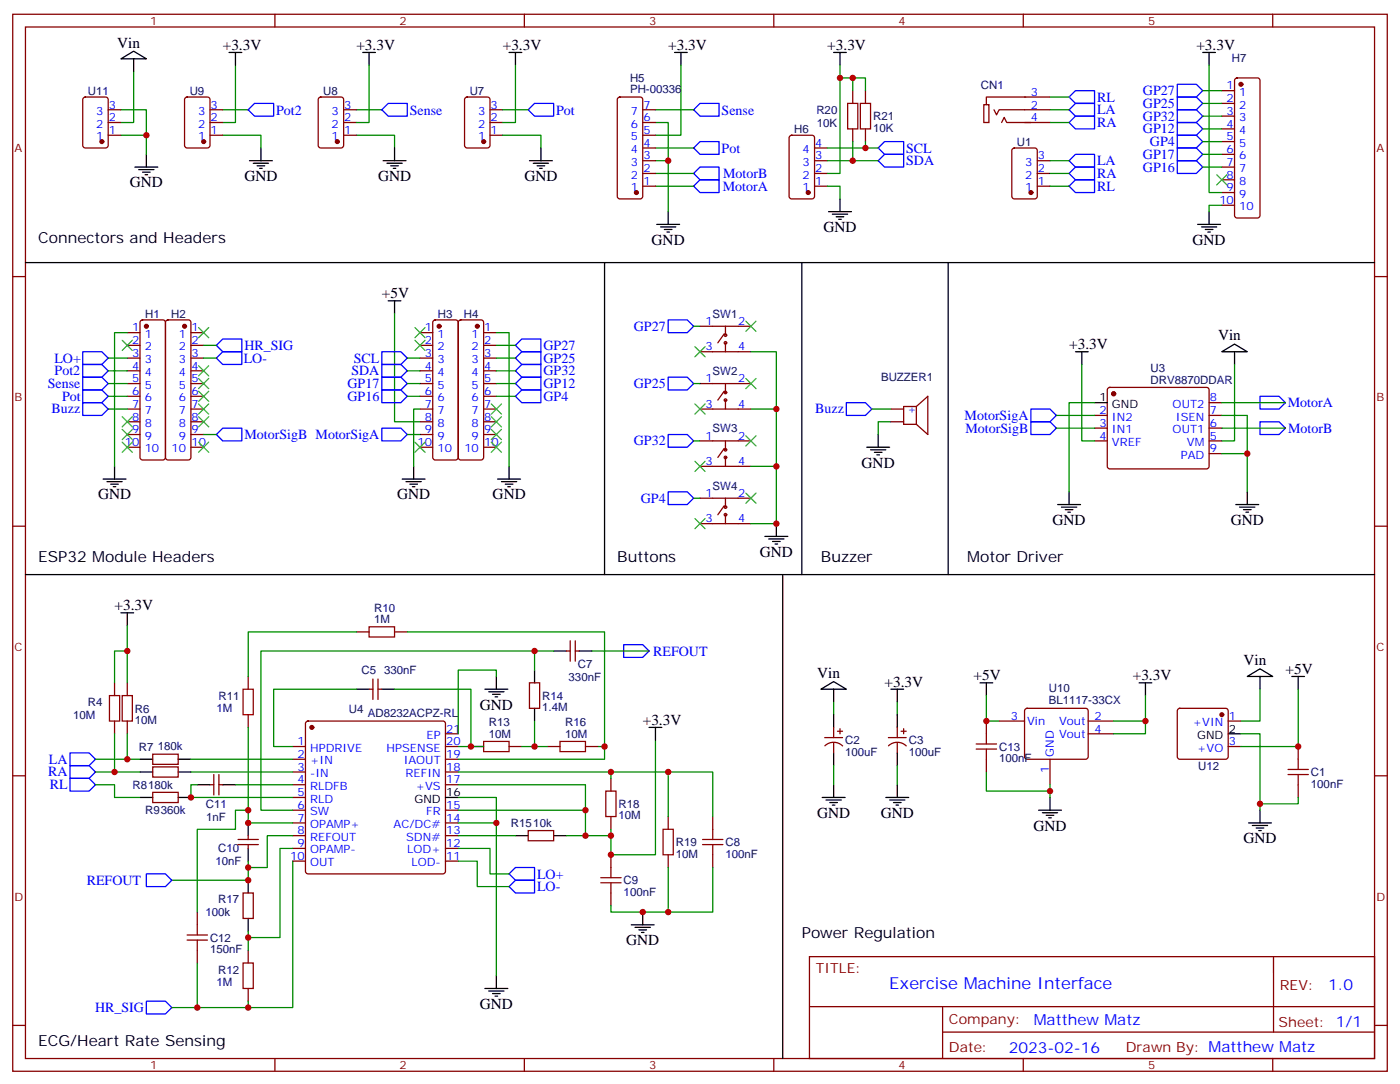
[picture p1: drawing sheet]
<svg xmlns="http://www.w3.org/2000/svg" width="388mm" height="300mm" viewBox="0 0 388 300" stroke-linecap="round" stroke-linejoin="round" font-family="sans-serif">
<g fill="none" stroke="#000" stroke-width=".35">
<path d="M33.5 16.3l3.5-2.1 3.6 2.1zM37 16.3v3.5M63.5 14.5h3.5M65.3 14.5v3.6M100.5 14.5h3.6M102.3 14.5v3.6M141.1 14.5h3.5M142.9 14.5v3.6M187 14.5h3.5M188.7 14.5v3.6M231.1 14.5h3.5M232.8 14.5v3.6"/>
<path d="M333.4 14.5h3.5M335.1 14.5v3.6M37.4 46.3h6.3M38.5 47h4.2M39.5 47.7h2.1M40.2 48.4h.7M40.6 42.8v3.5M69.1 44.5h6.4M70.2 45.2h4.2M71.3 45.9h2.1M72 46.6h.7M72.3 41v3.5"/>
<path d="M106.2 44.5h6.3M107.2 45.2h4.3M108.3 45.9h2.1M109 46.6h.7M109.4 41v3.5M146.8 44.5h6.3M147.8 45.2h4.2M148.9 45.9h2.1M149.6 46.6h.7M149.9 41v3.5M185.2 58.6v3.6M229.7 58.6h6.3"/>
<path d="M230.7 59.3h4.2M232.8 55.1v3.5M335.1 58.6v3.6M7.1 72.7h373.9M167.6 72.7v86.5M182 62.2h6.4M183.1 62.9h4.2M184.1 63.6h2.2M184.9 64.3h.7M222.2 72.7v86.5M231.8 60h2.1M232.5 60.7h.7"/>
<path d="M262.8 72.7v86.5M332 62.2h6.3M333 62.9h4.3M334.1 63.6h2.1M334.8 64.3h.7M107.6 83.3h3.5M109.4 83.3v3.6M298.1 97.4h3.5M299.9 97.4v3.6M338.7 97.4l3.5-2.1 3.5 2.1zM342.2 97.4v3.6M303.4 111.5h3.5"/>
<path d="M28.6 132.7h6.3M29.6 133.4h4.3M30.7 134.1h2.1M31.4 134.8h.7M31.7 129.2v3.5M111.5 132.7h6.3M112.5 133.4h4.3M113.6 134.1h2.1M114.3 134.8h.7M114.7 129.2v3.5M137.9 132.7h6.4M139 133.4h4.2"/>
<path d="M140.1 134.1h2.1M140.8 134.8h.7M141.1 129.2v3.5M240.2 123.9h6.4M241.3 124.6h4.2M242.4 125.3h2.1M243.1 126h.7M243.4 120.4v3.5M293.2 139.8h6.3M296.3 136.2v3.6M342.5 139.8h6.4M345.7 136.2v3.6"/>
<path d="M7.1 159.2h373.9M212 148.6h6.4M213.1 149.3h4.2M214.1 150h2.2M214.8 150.7h.7M215.2 145.1v3.5M217 159.2v134M294.2 140.5h4.2M295.3 141.2h2.1M296 141.9h.7M343.6 140.5h4.2M344.7 141.2h2.1"/>
<path d="M345.4 141.9h.7M33.5 169.8h3.5M35.3 169.8v3.5M98.8 190.9h3.5M105.8 190.9h3.6M134.4 190.9h6.4M135.5 191.6h4.2M136.5 192.3h2.1M137.2 193h.7M137.6 187.4v3.5M148.2 185.6v3.6M148.2 196.2v3.5"/>
<path d="M153.5 180.3h3.5M160.5 180.3h3.5M227.5 190.9l3.6-2.1 3.5 2.1zM231.1 190.9v3.6M231.1 198v3.5M246.9 190.9h3.6M248.7 190.9v3.6M248.7 198v3.5M271.6 189.2h3.6M273.4 189.2v3.5M315.7 189.2h3.6M317.5 189.2v3.5"/>
<path d="M345.7 187.4l3.5-2.1 3.6 2.1zM349.2 187.4v3.5M358.1 187.4h3.5M359.8 187.4v3.5M38.8 210.3h3.5M38.8 213.9h3.5M49.4 210.3h3.5M49.4 213.9h3.5M54.7 217.4h3.5M61.7 217.4h3.6M179.9 201.5h3.5M181.7 201.5v3.5"/>
<path d="M231.1 208.6v3.5M231.1 217.4v3.5M248.7 208.6v3.5M248.7 217.4v3.5M340.4 203.3h3.6M38.8 220.9h3.5M49.4 220.9h3.5M68.8 228v3.5M68.8 235v3.5M123.5 220.9h3.5M142.9 231.5h3.5M153.5 231.5h3.5"/>
<path d="M227.9 220.9h6.3M229 221.6h4.2M230 222.3h2.1M230.7 223h.7M245.5 220.9h6.4M246.6 221.6h4.2M247.6 222.3h2.2M248.4 223h.7M287.9 224.4h6.3M288.9 225.1h4.3M290 225.8h2.1M290.7 226.6h.7"/>
<path d="M291 220.9v3.5M346.1 228h6.3M347.1 228.7h4.3M348.2 229.4h2.1M348.9 230.1h.7M349.2 224.4v3.6M68.8 243.8v3.6M68.8 254.4v3.6M175 256.2h6.3M176 256.9h4.3M177.1 257.6h2.1M177.8 258.3h.7"/>
<path d="M178.2 252.7v3.5M134.4 273.8h6.4M135.5 274.5h4.2M136.5 275.2h2.1M137.2 275.9h.7M137.6 270.3v3.5"/>
</g>
<g fill="#870000" stroke="#870000" stroke-width=".35">
<circle cx="308.7" cy="109.1" r=".53"/>
<circle cx="86.4" cy="201.5" r=".53"/>
<circle cx="285.7" cy="53.3" r=".53"/>
<circle cx="134.1" cy="39.2" r=".53"/>
<circle cx="93.5" cy="39.2" r=".53"/>
<circle cx="28.2" cy="39.2" r=".53"/>
<circle cx="40.6" cy="90.4" r=".53"/>
<circle cx="51.2" cy="90.4" r=".53"/>
<circle cx="121.7" cy="90.4" r=".53"/>
<circle cx="132.3" cy="90.4" r=".53"/>
<circle cx="176.4" cy="53.3" r=".53"/>
<circle cx="224" cy="53.3" r=".53"/>
<circle cx="56.4" cy="39.2" r=".53"/>
<circle cx="344" cy="23.4" r=".53"/>
<circle cx="338.7" cy="198" r=".53"/>
</g>
<g fill="none" stroke="#870000" stroke-width=".35">
<path d="M3.5 4h381v292.8h-381zM7.1 7.5h373.9v285.7h-373.9zM76.2 4v3.5M145.3 4v3.5M214.5 4v3.5M283.6 4v3.5M352.8 4v3.5M23.2 27.1l.4-.2h5.7l.6 .4 .1 13-.5 .6-5.9 .1-.6-.5-.1-12.9zM30 37.5h3.5M30 33.9h3.5M30 30.4h3.5M51.4 27.1l.5-.2h5.6l.7 .4v13l-.5 .6-5.8 .1-.7-.5v-12.9z"/>
<path d="M58.2 37.5h3.5M58.2 33.9h3.5M58.2 30.4h3.5M88.4 27.1l.5-.2h5.6l.7 .4v13l-.4 .6-5.9 .1-.7-.5v-12.9zM95.2 37.5h3.6M95.2 33.9h3.6M95.2 30.4h3.6M129 27.1l.5-.2h5.6l.7 .4v13l-.4 .6-5.9 .1-.7-.5v-12.9zM135.8 37.5h3.5M135.8 33.9h3.5M135.8 30.4h3.5M171.3 27.1l.5-.2h5.6l.7 .4 .1 27.1-.3 .5-.5 .2h-5.6l-.5-.2-.2-.5v-26.8z"/>
<path d="M178.2 37.5h3.5M178.2 33.9h3.5M178.2 30.4h3.5M219 37.7l.4-.2h5.7l.6 .4 .1 16.5-.5 .6-5.9 .1-.6-.5-.1-16.4zM236.4 25.1v3.5M236.4 35.7v3.5M239.9 25.1v3.5M239.9 35.7v3.5M272.7 29h1.4v4.9h-1.4zM275.5 30.4l.7 1.4 .7-1.4h14.1M277.6 33.9l.7-1.4 .7 1.4h6.8M284 33.9h7"/>
<path d="M284 26.9h7M284.3 26.9h-10.9v2.1M338.7 25.1h3.5M338.7 28.6h3.5M338.7 32.2h3.5M338.7 35.7h3.5M338.7 39.2h3.5M342.4 21.8l.5-.2h5.6l.5 .2 .2 .5v37.4l-.2 .5-.5 .2h-5.6l-.5-.2-.2-.5v-37.4zM178.2 51.6h3.5M178.2 48h3.5M178.2 44.5h3.5M178.2 41h3.5"/>
<path d="M225.8 51.6h3.5M225.8 48h3.5M225.8 44.5h3.5M225.8 41h3.5M280.7 41.2l.5-.2h5.6l.7 .4v13l-.4 .6-5.9 .1-.7-.5v-12.9zM287.5 51.6h3.5M287.5 48h3.5M287.5 44.5h3.5M338.7 42.8h3.5M338.7 46.3h3.5M338.7 49.8h3.5M338.7 53.3h3.5"/>
<path d="M338.7 56.9h3.5M3.5 76.6h3.6M381 76.6h3.5M35.3 92.1h3.5M35.3 95.7h3.5M35.3 99.2h3.5M39 88.8l.5-.2h5.7l.5 .2 .2 .5v37.4l-.3 .5-.4 .2h-5.7l-.5-.2-.2-.5v-37.4zM46.1 88.8l.5-.2h5.6l.5 .2 .2 .5v37.4l-.2 .5-.5 .2h-5.6l-.5-.2-.2-.5v-37.4zM52.9 92.1h3.5M52.9 95.7h3.5M52.9 99.2h3.5M116.4 92.1h3.5"/>
<path d="M116.4 95.7h3.5M116.4 99.2h3.5M120.2 88.8l.4-.2h5.7l.5 .2 .2 .5v37.4l-.2 .5-.5 .2h-5.7l-.4-.2-.3-.5v-37.4zM127.2 88.8l.5-.2h5.6l.5 .2 .3 .5v37.4l-.3 .5-.5 .2h-5.6l-.5-.2-.2-.5v-37.4zM134.1 92.1h3.5M134.1 95.7h3.5M134.1 99.2h3.5M194 90.4h14.1M194 97.4h14.1M200.7 92.5l-1.7 2.5M201.1 90.4v2.5M201.1 95v2.4"/>
<path d="M35.3 102.7h3.5M35.3 106.3h3.5M35.3 109.8h3.5M35.3 113.3h3.5M35.3 116.8h3.5M52.9 102.7h3.5M52.9 106.3h3.5M52.9 109.8h3.5M52.9 113.3h3.5M52.9 116.8h3.5M116.4 102.7h3.5M116.4 106.3h3.5"/>
<path d="M116.4 109.8h3.5M116.4 113.3h3.5M116.4 116.8h3.5M134.1 102.7h3.5M134.1 106.3h3.5M134.1 109.8h3.5M134.1 113.3h3.5M134.1 116.8h3.5M194 106.3h14.1M194 113.3h14.1M200.7 108.4l-1.7 2.4M201.1 106.3v2.4"/>
<path d="M201.1 110.8v2.5M246.9 113.3h3.6M246.9 116.8h3.6M254 112.6h-3.5v4.9h3.5M254 112.6l3.2-2.8v10.6l-3.2-2.9M254 112.6v4.9M303.4 115.1h3.5M303.4 118.6h3.5M307.2 107.5l.4-.2h26.8l.5 .2 .2 .5v21.2l-.2 .5-.5 .2h-26.8l-.5-.2-.2-.5v-21.2zM335.1 115.1h3.6M335.1 118.6h3.6M335.1 111.5h3.6"/>
<path d="M35.3 120.4h3.5M35.3 123.9h3.5M52.9 120.4h3.5M52.9 123.9h3.5M116.4 120.4h3.5M116.4 123.9h3.5M134.1 120.4h3.5M134.1 123.9h3.5M194 122.1h14.1M194 129.2h14.1M194 138h14.1M200.7 124.2l-1.7 2.5"/>
<path d="M201.1 122.1v2.5M201.1 126.7v2.5M201.1 138v2.5M303.4 122.1h3.5M335.1 122.1h3.6M335.1 125.7h3.6M3.5 145.8h3.6M194 145.1h14.1M200.7 140.1l-1.7 2.5M201.1 142.6v2.5M381 145.8h3.5M98.8 175h3.5"/>
<path d="M109.4 175h3.5M158 177.5v5.7M159.5 177.5v5.7M31.7 189.2v3.5M31.7 199.7v3.6M35.3 189.2v3.5M35.3 199.7v3.6M68.8 187.4v3.5M68.8 198v3.5M84.9 199.9l.5-.2h37.4l.5 .2 .2 .5v41l-.3 .5-.4 .2h-37.4l-.5-.3-.2-.4v-41zM102.3 190.9h1.1M103.4 188.1v5.6"/>
<path d="M104.8 188.1v5.6M104.8 190.9h1M146.8 189.2h2.8v7h-2.8zM157 180.3h1M159.5 180.3h1M273.4 199.7v3.6M276.9 199.7h7.1M284.2 196.4l.5-.2h16.2l.5 .2 .2 .5v12.7l-.2 .5-.5 .2h-16.2l-.5-.2-.2-.5v-12.7zM301.6 199.7h7.1M326.6 196.4l.4-.2h12.7l.5 .2 .2 .5v12.7l-.2 .5-.5 .2h-12.7l-.5-.2-.2-.5v-12.7zM340.4 199.7h3.6M3.5 214.9h3.6"/>
<path d="M42.3 208.9h7.1v2.8h-7.1zM42.3 212.4h7.1v2.9h-7.1zM42.3 219.5h7.1v2.8h-7.1zM58.2 217.4h1.1M59.3 214.6v5.6M60.7 217.4h1M60.7 214.6v5.6M81.1 206.8h3.6M81.1 210.3h3.6M81.1 213.9h3.6M81.1 217.4h3.6M123.5 206.8h3.5"/>
<path d="M123.5 210.3h3.5M123.5 213.9h3.5M123.5 217.4h3.5M123.5 203.3h3.5M130.5 206.8h3.6M141.1 206.8h3.5M151.7 206.8h3.5M162.3 206.8h3.5M169.3 215.6v3.5M228.6 204.3h4.9M228.6 206.6a3.5 3.5 0 0 1 4.9 0M231.1 201.5v2.8"/>
<path d="M231.1 205.7v2.9M232.1 202.6h1.4M232.8 201.9v1.4M246.2 204.3h5M246.3 206.6a3.5 3.5 0 0 1 4.9 0M248.7 201.5v2.8M248.7 205.7v2.9M249.8 202.6h1.4M250.5 201.9v1.4M273.4 210.3v3.6M291 210.3v7.1M301.6 203.3h7.1"/>
<path d="M340.4 206.8h3.6M359.8 206.8v3.5M359.8 217.4v3.5M381 214.9h3.5M66 232.6h5.6M66 234h5.6M68.8 231.5v1.1M68.8 234v1M81.1 220.9h3.6M81.1 224.4h3.6M81.1 228h3.6M81.1 231.5h3.6"/>
<path d="M81.1 235h3.6M81.1 238.5h3.6M123.5 224.4h3.5M123.5 228h3.5M123.5 231.5h3.5M123.5 235h3.5M123.5 238.5h3.5M146.4 230.1h7.1v2.8h-7.1zM169.3 226.2v3.5M169.3 236.8v3.5M185.2 226.2v3.5M185.2 236.8v3.5"/>
<path d="M197.6 226.2v3.5M197.6 236.8v3.5M54.7 252.7v3.5M67.4 247.4h2.8v7h-2.8zM169.3 247.4v3.5M54.7 263.2v3.6M68.8 263.2v3.6M68.8 273.8v3.6M224.4 265h156.6v28.2h-156.6zM224.4 278.9h156.5M261.3 278.9v14.1M353 265v20.9"/>
<path d="M3.5 284.1h3.6M76.2 293.2v3.6M145.3 293.2v3.6M214.5 293.2v3.6M261.3 285.9h119.6M283.6 293.2v3.6M352.8 293.2v3.6M381 284.1h3.5"/>
<circle cx="201.1" cy="92.9" r=".35"/>
<circle cx="201.1" cy="95" r=".35"/>
<circle cx="201.1" cy="108.7" r=".35"/>
<circle cx="201.1" cy="110.8" r=".35"/>
<circle cx="201.1" cy="126.7" r=".35"/>
<circle cx="201.1" cy="124.6" r=".35"/>
<circle cx="201.1" cy="140.5" r=".35"/>
<circle cx="201.1" cy="142.6" r=".35"/>
</g>
<g fill="none" stroke="#008700" stroke-width=".35">
<path d="M37 19.8v14.1h-3.5M65.3 18.1v15.8h-3.6M102.3 18.1v15.8h-3.5M142.9 18.1v15.8h-3.6M188.7 18.1v19.4h-7M232.8 18.1v3.5M335.1 18.1v35.2h3.6M33.5 30.4h7.1v7.1M33.5 37.5h7.1v5.3M61.7 37.5h10.6v3.5M61.7 30.4h7.1M98.8 37.5h10.6v3.5"/>
<path d="M98.8 30.4h7M139.3 37.5h10.6v3.5M139.3 30.4h7.1M181.7 33.9h3.5v10.6M181.7 30.4h10.6M236.4 21.6v3.5M236.4 39.2v5.3M239.9 25.1v-3.5h-7.1v26.4h-3.5M239.9 39.2v1.8M291 30.4h5.3M291 33.9h5.3M291 26.9h5.3"/>
<path d="M333.4 25.1h5.3M333.4 28.6h5.3M333.4 32.2h5.3M333.4 35.7h5.3M333.4 39.2h5.3M181.7 44.5h3.5v14.1M181.7 51.6h10.6M181.7 48h10.6M181.7 41h10.6M229.3 51.6h3.5v3.5M229.3 44.5h14.1M229.3 41h14.1"/>
<path d="M291 51.6h5.3M291 48h5.3M291 44.5h5.3M333.4 42.8h5.3M333.4 46.3h5.3M338.7 56.9h-3.6v1.7M30 99.2h5.3M35.3 92.1h-3.6v37.1M56.4 95.7h3.6M56.4 99.2h3.6M109.4 86.9v29.9h7M112.9 99.2h3.5"/>
<path d="M137.6 92.1h3.5v37.1M137.6 95.7h5.3M137.6 99.2h5.3M192.3 90.4h1.7M208.1 97.4h7.1v47.7h-7.1M30 106.3h5.3M30 109.8h5.3M30 102.7h5.3M30 113.3h5.3M112.9 106.3h3.5M112.9 109.8h3.5M112.9 102.7h3.5"/>
<path d="M116.4 113.3h-1.7v15.9M137.6 106.3h5.3M137.6 109.8h5.3M137.6 102.7h5.3M192.3 106.3h1.7M208.1 113.3h7.1M241.7 113.3h5.2M246.9 116.8h-3.5v3.6M292.8 115.1h10.6M292.8 118.6h10.6M299.9 101v21.1h3.5M303.4 111.5h-7.1v24.7"/>
<path d="M338.7 115.1h7v10.6M338.7 118.6h17.6M338.7 111.5h17.6M342.2 101v21.1h-3.5M56.4 120.4h3.6M112.9 120.4h3.5M192.3 122.1h1.7M192.3 138h1.7M208.1 129.2h7.1M338.7 125.7h7v10.5M35.3 173.3v7h-3.6v8.9M98.8 175h-30v12.4"/>
<path d="M112.9 175h54.7v31.8h-1.8M35.3 180.3v8.9M98.8 190.9h-23v15.9h5.3M109.4 190.9h21.1v15.9h-3.5M137.6 187.4v-1.8h-10.6v17.7M148.2 180.3h-75.9v44.1h8.8M148.2 199.7v7.1M153.5 180.3h-5.3v5.3M164 180.3h15.9M231.1 194.5v3.5M248.7 194.5v3.5M273.4 192.7v7h3.5"/>
<path d="M308.7 199.7h8.8M317.5 192.7v10.6h-8.8M349.2 190.9v8.8h-5.2M359.8 190.9v15.9h-15.8M26.5 217.4h5.2v3.5h7.1M26.5 213.9h5.2M26.5 210.3h8.8M31.7 203.3v10.6h7.1M35.3 203.3v7h3.5M52.9 213.9h28.2M52.9 210.3h28.2M54.7 217.4h-1.8v3.5h28.2"/>
<path d="M65.3 217.4h15.8M68.8 201.5v26.5h12.3M127 217.4h35.3v14.1h7M127 213.9h42.3M130.5 206.8h3.6M144.6 206.8h7.1M167.6 206.8v3.5h-40.6M169.3 215.6v-1.7h28.3v12.3M181.7 205v31.8h-12.4v-7.1M185.2 213.9v12.3M231.1 212.1v5.3M248.7 212.1v5.3"/>
<path d="M273.4 213.9v5.2h17.6M291 217.4v3.5M344 203.3h5.2v21.1M68.8 238.5v5.3h-21.2M68.8 224.4h-3.5v5.3h-10.6v23M81.1 231.5h-7v8.8h-5.3M81.1 235h-3.5v24.7h-8.8v-1.7M81.1 238.5v40.6h-12.3v-1.7M127 238.5h5.3v7.1h8.8M127 235h8.8v7.1h5.3M127 220.9h10.6v7.1h-10.6M127 231.5h15.9"/>
<path d="M127 224.4h35.3M137.6 228v42.3M157 231.5h5.3M359.8 220.9v1.8h-10.6M68.8 259.7v3.5M169.3 250.9v1.8h15.9M185.2 240.3v12.4h12.4v-12.4M47.6 279.1h7.1M54.7 266.8v12.3h14.1"/>
</g>
<g fill="none" stroke="#00f" stroke-width=".35">
<path d="M68.8 30.4l1.8-1.8h5.2v3.6h-5.2zM105.8 30.4l1.8-1.8h5.3v3.6h-5.3zM146.4 30.4l1.8-1.8h5.3v3.6h-5.3zM192.3 30.4l1.7-1.8h5.3v3.6h-5.3zM298.1 25.1h5.3v3.5h-5.3l-1.8-1.7zM298.1 32.2h5.3v3.5h-5.3l-1.8-1.8zM298.1 28.6h5.3v3.6h-5.3l-1.8-1.8zM326.3 37.5h5.3l1.8 1.7-1.8 1.8h-5.3zM326.3 33.9h5.3l1.8 1.8-1.8 1.8h-5.3zM326.3 30.4h5.3l1.8 1.8-1.8 1.7h-5.3zM326.3 26.9h5.3l1.8 1.7-1.8 1.8h-5.3zM326.3 23.4h5.3l1.8 1.7-1.8 1.8h-5.3z"/>
<path d="M192.3 48l1.7-1.7h5.3v3.5h-5.3zM192.3 51.6l1.7-1.8h5.3v3.5h-5.3zM192.3 41l1.7-1.8h5.3v3.6h-5.3zM243.4 41l1.8-1.8h5.3v3.6h-5.3zM245.2 42.8h5.3v3.5h-5.3l-1.8-1.8zM298.1 49.8h5.3v3.5h-5.3l-1.8-1.7zM298.1 46.3h5.3v3.5h-5.3l-1.8-1.8zM298.1 42.8h5.3v3.5h-5.3l-1.8-1.8zM326.3 41h5.3l1.8 1.8-1.8 1.7h-5.3zM326.3 44.5h5.3l1.8 1.8-1.8 1.7h-5.3zM22.9 97.4h5.3l1.8 1.8-1.8 1.8h-5.3zM61.7 97.4h5.3v3.6h-5.3l-1.7-1.8z"/>
<path d="M61.7 93.9h5.3v3.5h-5.3l-1.7-1.7zM105.8 97.4h5.3l1.8 1.8-1.8 1.8h-5.3zM144.6 93.9h5.3v3.5h-5.3l-1.7-1.7zM144.6 97.4h5.3v3.6h-5.3l-1.7-1.8zM185.2 88.6h5.3l1.8 1.8-1.8 1.7h-5.3zM22.9 108h5.3l1.8 1.8-1.8 1.7h-5.3zM22.9 104.5h5.3l1.8 1.8-1.8 1.7h-5.3zM22.9 101h5.3l1.8 1.7-1.8 1.8h-5.3zM22.9 111.5h5.3l1.8 1.8-1.8 1.8h-5.3zM105.8 118.6h5.3l1.8 1.8-1.8 1.7h-5.3zM105.8 101h5.3l1.8 1.7-1.8 1.8h-5.3zM105.8 104.5h5.3l1.8 1.8-1.8 1.7h-5.3z"/>
<path d="M105.8 108h5.3l1.8 1.8-1.8 1.7h-5.3zM144.6 101h5.3v3.5h-5.3l-1.7-1.8zM144.6 104.5h5.3v3.5h-5.3l-1.7-1.7zM144.6 108h5.3v3.5h-5.3l-1.7-1.7zM185.2 104.5h5.3l1.8 1.8-1.8 1.7h-5.3zM234.6 111.5h5.3l1.8 1.8-1.8 1.8h-5.3zM285.8 113.3h5.2l1.8 1.8-1.8 1.7h-5.2zM285.8 116.8h5.2l1.8 1.8-1.8 1.8h-5.2zM349.2 109.8h5.3l1.8 1.7-1.8 1.8h-5.3zM349.2 116.8h5.3l1.8 1.8-1.8 1.8h-5.3zM60 120.4l1.7-1.8h5.3v3.5h-5.3zM185.2 120.4h5.3l1.8 1.7-1.8 1.8h-5.3z"/>
<path d="M185.2 136.2h5.3l1.8 1.8-1.8 1.8h-5.3zM172.9 178.6h5.3l1.7 1.7-1.7 1.8h-5.3zM19.4 208.6h5.3l1.8 1.7-1.8 1.8h-5.3zM19.4 212.1h5.3l1.8 1.8-1.8 1.7h-5.3zM19.4 215.6h5.3l1.8 1.8-1.8 1.7h-5.3zM40.6 242.1h5.3l1.7 1.7-1.7 1.8h-5.3zM141.1 242.1l1.8-1.8h5.3v3.5h-5.3zM141.1 245.6l1.8-1.8h5.3v3.6h-5.3zM40.6 277.4h5.3l1.7 1.7-1.7 1.8h-5.3z"/>
</g>
<g fill="none" stroke="#a10000" stroke-width=".35">
<path d="M234.9 28.6h2.9v7.1h-2.9zM238.5 28.6h2.8v7.1h-2.8zM102.3 173.6h7.1v2.9h-7.1zM30.3 192.7h2.9v7h-2.9zM33.9 192.7h2.8v7h-2.8zM67.4 190.9h2.8v7.1h-2.8zM134.1 205.4h7v2.8h-7zM155.2 205.4h7.1v2.8h-7.1zM167.9 219.1h2.8v7.1h-2.8zM270.6 207.5h5.6M270.6 206.1h5.6M273.4 203.3v2.8"/>
<path d="M273.4 207.5v2.8M357 214.6h5.7M357 213.1h5.7M359.8 210.3v2.8M359.8 214.6v2.8M183.8 229.7h2.8v7.1h-2.8zM194.7 234h5.7M194.7 232.6h5.7M197.6 229.7v2.9M197.6 234v2.8M51.9 259h5.6M54.7 256.2v2.8"/>
<path d="M166.5 244.5h5.7M166.5 243.1h5.7M169.3 240.3v2.8M169.3 244.5v2.9M51.9 260.4h5.6M54.7 260.4v2.8M67.4 266.8h2.8v7h-2.8z"/>
</g>
<g fill="none" stroke="#3c3" stroke-width=".35">
<path d="M337.3 48.4l2.8 2.8M340.1 48.4l-2.8 2.8M33.9 94.3l2.8 2.8M36.7 94.3l-2.8 2.8M55 90.7l2.9 2.9M57.9 90.7l-2.9 2.9M115 94.3l2.8 2.8M115 90.7l2.8 2.9M117.8 94.3l-2.8 2.8M117.8 90.7l-2.8 2.9M192.6 96l2.8 2.8M195.4 96l-2.8 2.8"/>
<path d="M206.7 89l2.8 2.8M209.5 89l-2.8 2.8M33.9 115.4l2.8 2.9M33.9 119l2.8 2.8M36.7 115.4l-2.8 2.9M36.7 119l-2.8 2.8M55 101.3l2.9 2.8M55 115.4l2.9 2.9M55 111.9l2.9 2.8M55 104.8l2.9 2.9M55 108.4l2.9 2.8M57.9 101.3l-2.9 2.8"/>
<path d="M57.9 115.4l-2.9 2.9M57.9 111.9l-2.9 2.8M57.9 104.8l-2.9 2.9M57.9 108.4l-2.9 2.8M136.2 115.4l2.8 2.9M136.2 111.9l2.8 2.8M136.2 119l2.8 2.8M139 115.4l-2.8 2.9M139 111.9l-2.8 2.8M139 119l-2.8 2.8M192.6 111.9l2.8 2.8M195.4 111.9l-2.8 2.8"/>
<path d="M206.7 104.8l2.8 2.9M209.5 104.8l-2.8 2.9M33.9 122.5l2.8 2.8M36.7 122.5l-2.8 2.8M55 122.5l2.9 2.8M57.9 122.5l-2.9 2.8M115 122.5l2.8 2.8M117.8 122.5l-2.8 2.8M136.2 122.5l2.8 2.8M139 122.5l-2.8 2.8M192.6 127.8l2.8 2.8M195.4 127.8l-2.8 2.8"/>
<path d="M206.7 120.7l2.8 2.8M206.7 136.6l2.8 2.8M209.5 120.7l-2.8 2.8M209.5 136.6l-2.8 2.8M192.6 143.7l2.8 2.8M195.4 143.7l-2.8 2.8"/>
</g>
<g fill="#c00">
<circle cx="148.2" cy="206.8" r=".88"/>
<circle cx="31.8" cy="213.9" r=".88"/>
<circle cx="35.3" cy="210.3" r=".88"/>
<circle cx="130.5" cy="206.8" r=".88"/>
<circle cx="148.2" cy="180.3" r=".88"/>
<circle cx="68.8" cy="228" r=".88"/>
<circle cx="68.8" cy="240.3" r=".88"/>
<circle cx="68.8" cy="259.7" r=".88"/>
<circle cx="35.3" cy="180.3" r=".88"/>
<circle cx="52.9" cy="220.9" r=".88"/>
<circle cx="68.8" cy="279.1" r=".88"/>
<circle cx="68.8" cy="224.4" r=".88"/>
<circle cx="68.8" cy="243.8" r=".88"/>
<circle cx="137.6" cy="228" r=".88"/>
<circle cx="185.2" cy="252.7" r=".88"/>
<circle cx="169.3" cy="213.9" r=".88"/>
<circle cx="167.6" cy="206.8" r=".88"/>
<circle cx="169.3" cy="236.8" r=".88"/>
<circle cx="162.3" cy="224.4" r=".88"/>
<circle cx="185.2" cy="213.9" r=".88"/>
<circle cx="178.2" cy="252.7" r=".88"/>
<circle cx="54.7" cy="279.1" r=".88"/>
<circle cx="185.2" cy="44.5" r=".88"/>
<circle cx="317.5" cy="199.7" r=".88"/>
<circle cx="273.4" cy="199.7" r=".88"/>
<circle cx="291" cy="219.1" r=".88"/>
<circle cx="40.6" cy="37.5" r=".88"/>
<circle cx="236.4" cy="44.5" r=".88"/>
<circle cx="239.9" cy="41" r=".88"/>
<circle cx="215.2" cy="113.3" r=".88"/>
<circle cx="215.2" cy="129.2" r=".88"/>
<circle cx="349.3" cy="222.7" r=".88"/>
<circle cx="162.3" cy="231.5" r=".88"/>
<circle cx="169.3" cy="231.5" r=".88"/>
<circle cx="345.7" cy="125.7" r=".88"/>
<circle cx="232.8" cy="21.6" r=".88"/>
<circle cx="359.8" cy="206.8" r=".88"/>
<circle cx="215.2" cy="145.1" r=".88"/>
<circle cx="236.4" cy="21.6" r=".88"/>
</g>
<text font-size="4.6" fill="#00f" x="246.5" y="274">Exercise Machine Interface</text>
<g font-size="4.2">
<text x="32.5" y="13.2">Vin</text>
<text x="61.7" y="13.8">+3.3V</text>
<text x="98.8" y="13.8">+3.3V</text>
<text x="139.3" y="13.8">+3.3V</text>
<text x="185.2" y="13.8">+3.3V</text>
<text x="229.3" y="13.8">+3.3V</text>
<text x="331.6" y="13.8">+3.3V</text>
<text x="36" y="51.9">GND</text>
<text x="67.7" y="50.2">GND</text>
<text x="104.8" y="50.2">GND</text>
<text x="145.3" y="50.2">GND</text>
<text x="228.2" y="64.3">GND</text>
<text x="10.6" y="67.5">Connectors and Headers</text>
<text x="180.6" y="67.8">GND</text>
<text x="330.6" y="67.8">GND</text>
<text x="105.8" y="82.6">+5V</text>
<text x="337.6" y="94.3">Vin</text>
<text x="296.3" y="96.7">+3.3V</text>
<text x="238.8" y="129.5">GND</text>
<text x="27.2" y="138.4">GND</text>
<text x="110.1" y="138.4">GND</text>
<text x="136.6" y="138.4">GND</text>
<text x="291.7" y="145.4">GND</text>
<text x="341.1" y="145.4">GND</text>
<text x="10.6" y="155.6">ESP32 Module Headers</text>
<text x="171.1" y="155.6">Buttons</text>
<text x="210.6" y="154.2">GND</text>
<text x="227.5" y="155.6">Buzzer</text>
<text x="268.1" y="155.6">Motor Driver</text>
<text x="31.7" y="169.1">+3.3V</text>
<text x="344.7" y="184.3">Vin</text>
<text x="226.5" y="187.8">Vin</text>
<text x="245.2" y="190.2">+3.3V</text>
<text x="269.9" y="188.5">+5V</text>
<text x="314" y="188.5">+3.3V</text>
<text x="356.3" y="186.7">+5V</text>
<text x="133" y="196.6">GND</text>
<text x="178.2" y="200.8">+3.3V</text>
<text x="226.5" y="226.6">GND</text>
<text x="244.1" y="226.6">GND</text>
<text x="286.5" y="230.1">GND</text>
<text x="344.7" y="233.6">GND</text>
<text x="173.6" y="261.8">GND</text>
<text x="222.2" y="259.7">Power Regulation</text>
<text x="133" y="279.5">GND</text>
<text x="10.6" y="289.7">ECG/Heart Rate Sensing</text>
</g>
<g font-size="4.2" fill="#00f">
<text x="368.2" y="274.3">1.0</text>
<text x="286.5" y="283.8">Matthew Matz</text>
<text x="279.6" y="291.6">2023-02-16</text>
</g>
<g font-size="3.9" fill="#00f">
<text x="304.1" y="28.1">RL</text>
<text x="316.8" y="29.9">GP25</text>
<text x="316.8" y="26.4">GP27</text>
<text x="76.6" y="31.7">Pot2</text>
<text x="113.6" y="31.7">Sense</text>
<text x="154.2" y="31.7">Pot</text>
<text x="200" y="31.7">Sense</text>
<text x="304.1" y="35.2">RA</text>
<text x="304.1" y="31.7">LA</text>
<text x="316.8" y="33.4">GP32</text>
<text x="316.8" y="36.9">GP12</text>
<text x="318.7" y="40.5">GP4</text>
<text x="200" y="42.3">Pot</text>
<text x="251.2" y="42.3">SCL</text>
<text x="251.2" y="45.8">SDA</text>
<text x="304.1" y="45.8">LA</text>
<text x="316.8" y="44">GP17</text>
<text x="316.8" y="47.5">GP16</text>
<text x="200.3" y="52.9">MotorA</text>
<text x="200.4" y="49.3">MotorB</text>
<text x="304.1" y="52.8">RL</text>
<text x="304.1" y="49.3">RA</text>
<text x="175.7" y="91.6">GP27</text>
<text x="15.1" y="100.5">LO+</text>
<text x="67.6" y="100.5">LO-</text>
<text x="67.7" y="97">HR_SIG</text>
<text x="98.1" y="100.5">SCL</text>
<text x="150.6" y="96.9">GP27</text>
<text x="150.6" y="100.4">GP25</text>
<text x="13.2" y="107.5">Sense</text>
<text x="15.1" y="104">Pot2</text>
<text x="96.3" y="107.5">GP17</text>
<text x="97.4" y="104">SDA</text>
<text x="150.6" y="104">GP32</text>
<text x="150.6" y="107.5">GP12</text>
<text x="175.7" y="107.5">GP25</text>
<text x="17.2" y="111">Pot</text>
<text x="96.3" y="111">GP16</text>
<text x="150.6" y="111">GP4</text>
<text x="356.9" y="112.8">MotorA</text>
<text x="14.3" y="114.5">Buzz</text>
<text x="226" y="114.5">Buzz</text>
<text x="267.4" y="116.3">MotorSigA</text>
<text x="267.6" y="119.9">MotorSigB</text>
<text x="357.1" y="119.9">MotorB</text>
<text x="67.7" y="121.6">MotorSigB MotorSigA</text>
<text x="175.7" y="123.4">GP32</text>
<text x="177.6" y="139.2">GP4</text>
<text x="181" y="181.6">REFOUT</text>
<text x="13.3" y="215.1">RA</text>
<text x="13.5" y="211.6">LA</text>
<text x="13.8" y="218.6">RL</text>
<text x="24" y="245.1">REFOUT</text>
<text x="148.9" y="243.4">LO+</text>
<text x="148.9" y="246.9">LO-</text>
<text x="26.4" y="280.4">HR_SIG</text>
</g>
<g font-size="3.9" fill="#800">
<text x="226.1" y="269.6">TITLE:</text>
<text x="354.8" y="274.3">REV:</text>
<text x="263" y="283.8">Company:</text>
<text x="354.4" y="284.4">Sheet: 1/1</text>
<text x="263" y="291.5">Date:</text>
<text x="312.1" y="291.6">Drawn By: Matthew Matz</text>
</g>
<g font-size="3.2" fill="#800">
<text x="41.6" y="6.9">1</text>
<text x="110.8" y="6.9">2</text>
<text x="179.9" y="6.9">3</text>
<text x="249.1" y="6.9">4</text>
<text x="318.2" y="6.9">5</text>
<text x="4.1" y="42.1">A</text>
<text x="381.5" y="42.1">A</text>
<text x="4.1" y="111.2">B</text>
<text x="381.5" y="111.2">B</text>
<text x="4.1" y="180.3">C</text>
<text x="381.5" y="180.3">C</text>
<text x="4.1" y="249.5">D</text>
<text x="381.5" y="249.5">D</text>
<text x="41.6" y="296.2">1</text>
<text x="110.8" y="296.2">2</text>
<text x="179.9" y="296.2">3</text>
<text x="249.1" y="296.2">4</text>
<text x="318.2" y="296.2">5</text>
</g>
<g font-size="3.2" fill="#000080">
<text x="341.4" y="17.1">H7</text>
<text x="174.6" y="22.6">H5</text>
<text x="24.4" y="26.3">U11</text>
<text x="52.6" y="26.3">U9</text>
<text x="89.6" y="26.3">U8</text>
<text x="130.2" y="26.3">U7</text>
<text x="174.6" y="25.8">PH-00336</text>
<text x="271.9" y="24.5">CN1</text>
<text x="226.3" y="31.5">R20</text>
<text x="226.4" y="35.1">10K</text>
<text x="242" y="33.3">R21</text>
<text x="220.1" y="36.8">H6</text>
<text x="242" y="36.5">10K</text>
<text x="281.9" y="40.4">U1</text>
<text x="40.2" y="88">H1</text>
<text x="47.4" y="88">H2</text>
<text x="121.4" y="88">H3</text>
<text x="128.6" y="88">H4</text>
<text x="197.5" y="88">SW1</text>
<text x="197.5" y="103.9">SW2</text>
<text x="244.2" y="105.6">BUZZER1</text>
<text x="318.9" y="106.3">DRV8870DDAR</text>
<text x="318.9" y="103">U3</text>
<text x="197.5" y="119.8">SW3</text>
<text x="197.5" y="135.6">SW4</text>
<text x="103.7" y="172.6">1M</text>
<text x="103.7" y="169.5">R10</text>
<text x="160.2" y="185">C7</text>
<text x="100.2" y="186.8">C5</text>
<text x="106.5" y="186.8">330nF</text>
<text x="157.6" y="188.5">330nF</text>
<text x="290.7" y="191.8">U10</text>
<text x="24.4" y="195.6">R4</text>
<text x="37.4" y="197.4">R6</text>
<text x="60" y="197.4">1M</text>
<text x="60.6" y="193.8">R11</text>
<text x="96.7" y="197.4">U4</text>
<text x="150.3" y="197">1.4M</text>
<text x="150.3" y="193.9">R14</text>
<text x="290.7" y="195">BL1117-33CX</text>
<text x="20.3" y="199.1">10M</text>
<text x="37.4" y="200.5">10M</text>
<text x="102" y="198.6">AD8232ACPZ-RL</text>
<text x="135.5" y="201.2">R13</text>
<text x="156.6" y="201.2">R16</text>
<text x="38.5" y="208">R7</text>
<text x="43.8" y="207.9">180k</text>
<text x="135.5" y="204.3">10M</text>
<text x="156.6" y="204.3">10M</text>
<text x="234.3" y="209.3">100uF</text>
<text x="234.3" y="206.2">C2</text>
<text x="251.9" y="209.3">100uF</text>
<text x="251.9" y="206.2">C3</text>
<text x="276.9" y="207.9">C13</text>
<text x="276.9" y="211.1">100nF</text>
<text x="332.1" y="213.2">U12</text>
<text x="363.4" y="215">C1</text>
<text x="36.7" y="218.5">R8180k</text>
<text x="363.4" y="218.2">100nF</text>
<text x="40.2" y="225.6">R9360k</text>
<text x="57.1" y="223.8">C11</text>
<text x="57.1" y="227.3">1nF</text>
<text x="171.4" y="227">10M</text>
<text x="171.4" y="223.8">R18</text>
<text x="141.6" y="229.1">R1510k</text>
<text x="59.7" y="239.7">10nF</text>
<text x="60.5" y="236.1">C10</text>
<text x="187.3" y="237.5">10M</text>
<text x="187.3" y="234.4">R19</text>
<text x="201.1" y="237.6">100nF</text>
<text x="201.1" y="234.4">C8</text>
<text x="172.9" y="244.9">C9</text>
<text x="60.5" y="250.3">R17</text>
<text x="172.9" y="248.1">100nF</text>
<text x="56.9" y="253.8">100k</text>
<text x="58.2" y="260.9">C12</text>
<text x="58.2" y="264">150nF</text>
<text x="60.5" y="269.7">R12</text>
<text x="60" y="273.2">1M</text>
</g>
<g font-size="3.2" fill="#00f">
<text x="285.8" y="26.5">3</text>
<text x="340" y="24.8">1</text>
<text x="340" y="28.3">2</text>
<text x="343.5" y="26.5">1</text>
<text x="26.7" y="35.3">2</text>
<text x="26.7" y="31.8">3</text>
<text x="30.2" y="33.6">2</text>
<text x="30.2" y="30.1">3</text>
<text x="54.9" y="35.3">2</text>
<text x="54.9" y="31.8">3</text>
<text x="58.4" y="33.6">2</text>
<text x="58.4" y="30.1">3</text>
<text x="91.9" y="35.3">2</text>
<text x="91.9" y="31.8">3</text>
<text x="95.4" y="33.6">2</text>
<text x="95.4" y="30.1">3</text>
<text x="132.5" y="35.3">2</text>
<text x="132.5" y="31.8">3</text>
<text x="136" y="33.6">2</text>
<text x="136" y="30.1">3</text>
<text x="174.8" y="35.3">6</text>
<text x="174.8" y="31.8">7</text>
<text x="178.3" y="33.6">6</text>
<text x="178.3" y="30.1">7</text>
<text x="285.8" y="33.6">4</text>
<text x="285.8" y="30.1">2</text>
<text x="340" y="31.8">3</text>
<text x="340" y="35.3">4</text>
<text x="343.5" y="30.1">2</text>
<text x="343.5" y="33.6">3</text>
<text x="26.7" y="38.9">1</text>
<text x="30.2" y="37.1">1</text>
<text x="54.9" y="38.9">1</text>
<text x="58.4" y="37.1">1</text>
<text x="91.9" y="38.9">1</text>
<text x="95.4" y="37.1">1</text>
<text x="132.5" y="38.9">1</text>
<text x="136" y="37.1">1</text>
<text x="174.8" y="38.9">5</text>
<text x="178.3" y="40.6">4</text>
<text x="178.3" y="37.1">5</text>
<text x="226" y="40.6">4</text>
<text x="340" y="38.9">5</text>
<text x="343.5" y="37.1">4</text>
<text x="343.5" y="40.6">5</text>
<text x="174.8" y="45.9">3</text>
<text x="174.8" y="42.4">4</text>
<text x="178.3" y="47.7">2</text>
<text x="178.3" y="44.2">3</text>
<text x="222.5" y="45.9">3</text>
<text x="222.5" y="42.4">4</text>
<text x="226" y="47.7">2</text>
<text x="226" y="44.2">3</text>
<text x="284.2" y="45.9">3</text>
<text x="287.7" y="47.7">2</text>
<text x="287.7" y="44.2">3</text>
<text x="340" y="42.4">6</text>
<text x="340" y="45.9">7</text>
<text x="343.5" y="44.2">6</text>
<text x="343.5" y="47.7">7</text>
<text x="174.8" y="53">1</text>
<text x="174.8" y="49.5">2</text>
<text x="178.3" y="51.2">1</text>
<text x="222.5" y="53">1</text>
<text x="222.5" y="49.5">2</text>
<text x="226" y="51.2">1</text>
<text x="284.2" y="53">1</text>
<text x="284.2" y="49.5">2</text>
<text x="287.7" y="51.2">1</text>
<text x="340" y="49.5">8</text>
<text x="340" y="53">9</text>
<text x="343.5" y="51.2">8</text>
<text x="338" y="56.5">10</text>
<text x="343.5" y="54.8">9</text>
<text x="343.5" y="58.3">10</text>
<text x="36.6" y="91.8">1</text>
<text x="36.6" y="95.3">2</text>
<text x="40.1" y="93.6">1</text>
<text x="49.6" y="93.6">1</text>
<text x="53.1" y="91.8">1</text>
<text x="53.1" y="95.3">2</text>
<text x="117.8" y="91.8">1</text>
<text x="117.8" y="95.3">2</text>
<text x="121.2" y="93.6">1</text>
<text x="130.7" y="93.6">1</text>
<text x="134.2" y="91.8">1</text>
<text x="134.2" y="95.3">2</text>
<text x="195.5" y="90">1</text>
<text x="204.6" y="90">2</text>
<text x="36.6" y="98.8">3</text>
<text x="40.1" y="97.1">2</text>
<text x="40.1" y="100.6">3</text>
<text x="49.6" y="97.1">2</text>
<text x="49.6" y="100.6">3</text>
<text x="53.1" y="98.8">3</text>
<text x="117.8" y="98.8">3</text>
<text x="121.2" y="97.1">2</text>
<text x="121.2" y="100.6">3</text>
<text x="130.7" y="97.1">2</text>
<text x="130.7" y="100.6">3</text>
<text x="134.2" y="98.8">3</text>
<text x="195.5" y="97.1">3</text>
<text x="204.6" y="97.1">4</text>
<text x="36.6" y="102.4">4</text>
<text x="36.6" y="105.9">5</text>
<text x="40.1" y="104.1">4</text>
<text x="40.1" y="107.7">5</text>
<text x="49.6" y="104.1">4</text>
<text x="49.6" y="107.7">5</text>
<text x="53.1" y="102.4">4</text>
<text x="53.1" y="105.9">5</text>
<text x="117.8" y="102.4">4</text>
<text x="117.8" y="105.9">5</text>
<text x="121.2" y="104.1">4</text>
<text x="121.2" y="107.7">5</text>
<text x="130.7" y="104.1">4</text>
<text x="130.7" y="107.7">5</text>
<text x="134.2" y="102.4">4</text>
<text x="134.2" y="105.9">5</text>
<text x="195.5" y="105.9">1</text>
<text x="204.6" y="105.9">2</text>
<text x="36.6" y="109.4">6</text>
<text x="36.6" y="113">7</text>
<text x="40.1" y="111.2">6</text>
<text x="49.6" y="111.2">6</text>
<text x="53.1" y="109.4">6</text>
<text x="53.1" y="113">7</text>
<text x="117.8" y="109.4">6</text>
<text x="117.8" y="113">7</text>
<text x="121.2" y="111.2">6</text>
<text x="130.7" y="111.2">6</text>
<text x="134.2" y="109.4">6</text>
<text x="134.2" y="113">7</text>
<text x="195.5" y="113">3</text>
<text x="204.6" y="113">4</text>
<text x="325" y="113">OUT2</text>
<text x="335.3" y="111.2">8</text>
<text x="36.6" y="116.5">8</text>
<text x="40.1" y="114.7">7</text>
<text x="40.1" y="118.3">8</text>
<text x="49.6" y="114.7">7</text>
<text x="49.6" y="118.3">8</text>
<text x="53.1" y="116.5">8</text>
<text x="117.8" y="116.5">8</text>
<text x="121.2" y="114.7">7</text>
<text x="121.2" y="118.3">8</text>
<text x="130.7" y="114.7">7</text>
<text x="130.7" y="118.3">8</text>
<text x="134.2" y="116.5">8</text>
<text x="251.5" y="114.4">+</text>
<text x="304.7" y="114.7">2</text>
<text x="304.7" y="118.3">3</text>
<text x="308.2" y="116.5">IN2</text>
<text x="325.9" y="116.5">ISEN</text>
<text x="335.3" y="118.3">6</text>
<text x="335.3" y="114.7">7</text>
<text x="34.6" y="123.5">10</text>
<text x="36.6" y="120">9</text>
<text x="40.1" y="121.8">9</text>
<text x="40.1" y="125.3">10</text>
<text x="47.6" y="125.3">10</text>
<text x="49.6" y="121.8">9</text>
<text x="53.1" y="120">9</text>
<text x="53.1" y="123.5">10</text>
<text x="115.7" y="123.5">10</text>
<text x="117.8" y="120">9</text>
<text x="121.2" y="121.8">9</text>
<text x="121.2" y="125.3">10</text>
<text x="128.7" y="125.3">10</text>
<text x="130.7" y="121.8">9</text>
<text x="134.2" y="120">9</text>
<text x="134.2" y="123.5">10</text>
<text x="195.5" y="121.8">1</text>
<text x="204.6" y="121.8">2</text>
<text x="304.7" y="121.8">4</text>
<text x="308.2" y="120">IN1</text>
<text x="308.2" y="123.5">VREF</text>
<text x="325" y="120">OUT1</text>
<text x="329" y="123.5">VM</text>
<text x="335.3" y="121.8">5</text>
<text x="335.3" y="125.3">9</text>
<text x="195.5" y="128.8">3</text>
<text x="204.6" y="128.8">4</text>
<text x="327.3" y="127.1">PAD</text>
<text x="195.5" y="137.7">1</text>
<text x="204.6" y="137.7">2</text>
<text x="195.5" y="144.7">3</text>
<text x="204.6" y="144.7">4</text>
<text x="123.6" y="202.9">21</text>
<text x="280.2" y="199.4">3</text>
<text x="284.7" y="200.8">Vin</text>
<text x="293.6" y="200.8">Vout</text>
<text x="303.4" y="199.4">2</text>
<text x="303.4" y="202.9">4</text>
<text x="330.7" y="201.2">+VIN</text>
<text x="340.6" y="199.4">1</text>
<text x="82.5" y="206.4">1</text>
<text x="82.5" y="210">2</text>
<text x="86" y="208.2">HPDRIVE</text>
<text x="107.1" y="208.2">HPSENSE</text>
<text x="118.2" y="204.7">EP</text>
<text x="123.6" y="210">19</text>
<text x="123.6" y="206.4">20</text>
<text x="292.1" y="209.6" transform="rotate(-90 292.1 209.6)">GND</text>
<text x="293.6" y="204.3">Vout</text>
<text x="331.9" y="208.2">+VO</text>
<text x="340.6" y="206.4">3</text>
<text x="82.5" y="213.5">3</text>
<text x="86" y="211.7">+IN</text>
<text x="86" y="215.3">-IN</text>
<text x="111.9" y="211.7">IAOUT</text>
<text x="112.4" y="215.3">REFIN</text>
<text x="123.6" y="213.5">18</text>
<text x="290.7" y="214.1" transform="rotate(-90 290.7 214.1)">1</text>
<text x="82.5" y="217">4</text>
<text x="82.5" y="220.6">5</text>
<text x="86" y="218.8">RLDFB</text>
<text x="115.2" y="218.8">+VS</text>
<text x="123.6" y="217">17</text>
<text x="82.5" y="224.1">6</text>
<text x="82.5" y="227.6">7</text>
<text x="86" y="222.3">RLD</text>
<text x="86" y="225.8">SW</text>
<text x="118.1" y="225.8">FR</text>
<text x="123.6" y="227.6">14</text>
<text x="123.6" y="224.1">15</text>
<text x="82.5" y="231.1">8</text>
<text x="86" y="229.4">OPAMP+</text>
<text x="86" y="232.9">REFOUT</text>
<text x="109.1" y="229.4">AC/DC#</text>
<text x="112.6" y="232.9">SDN#</text>
<text x="123.6" y="231.1">13</text>
<text x="80.5" y="238.2">10</text>
<text x="82.5" y="234.7">9</text>
<text x="86" y="236.4">OPAMP-</text>
<text x="86" y="240">OUT</text>
<text x="112.9" y="236.4">LOD+</text>
<text x="114" y="240">LOD-</text>
<text x="123.6" y="238.2">11</text>
<text x="123.6" y="234.7">12</text>
</g>
<g font-size="3.2">
<text x="304.7" y="111.2">1</text>
<text x="308.2" y="113">GND</text>
<text x="340.6" y="202.9">2</text>
<text x="331.8" y="204.7">GND</text>
<text x="123.6" y="220.6">16</text>
<text x="114.9" y="222.3">GND</text>
</g>
</svg>
